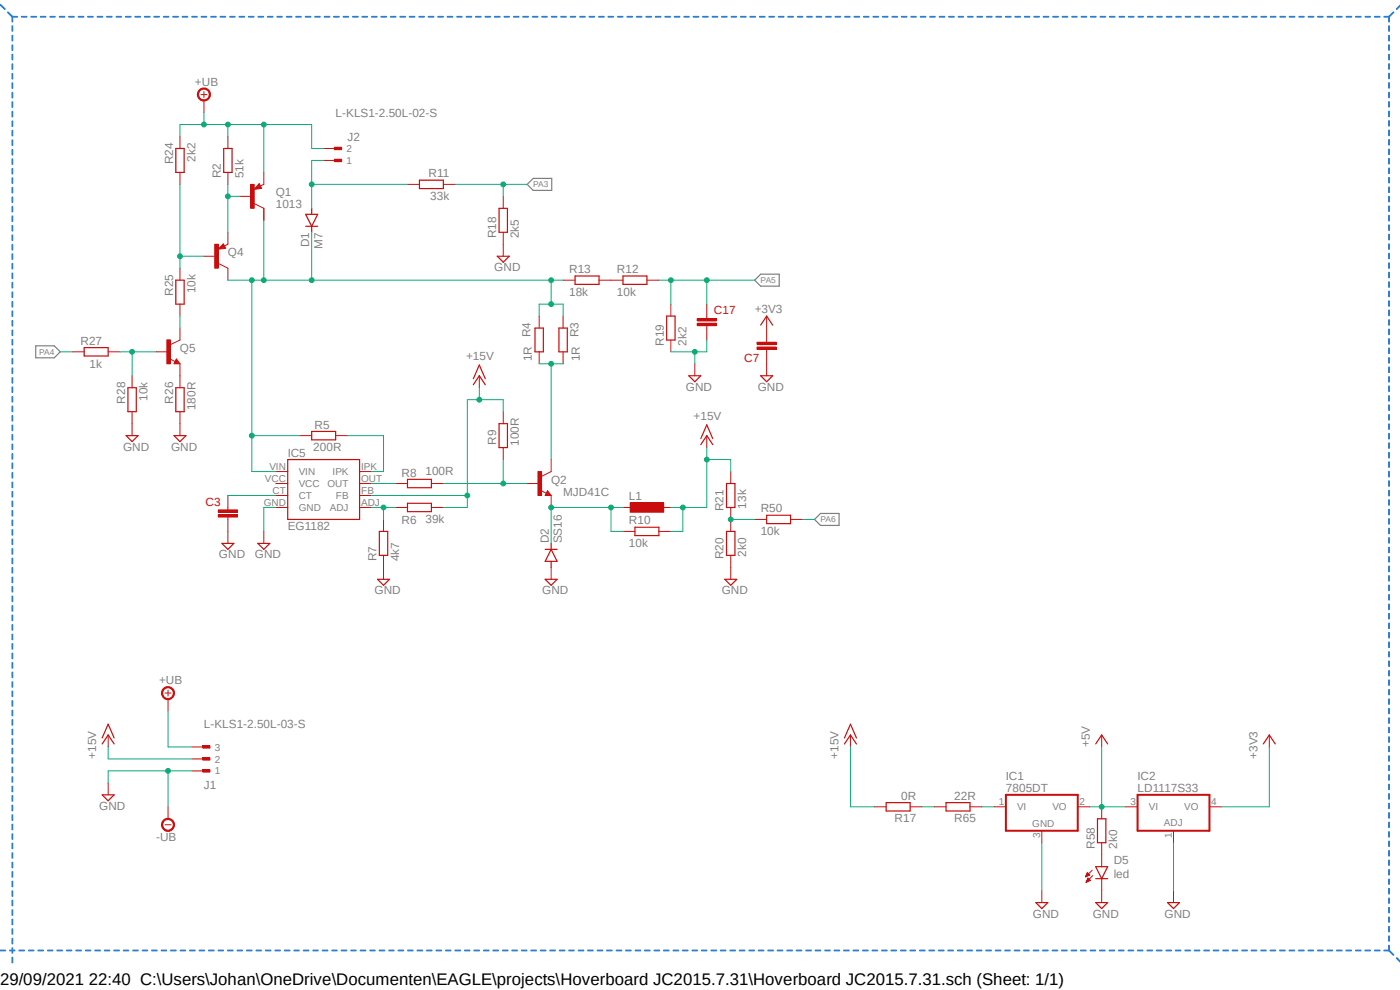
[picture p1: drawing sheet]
<svg xmlns="http://www.w3.org/2000/svg" width="297mm" height="210mm" viewBox="0 0 297 210" stroke-linecap="round" stroke-linejoin="round" font-family="sans-serif">
<path d="M292.1 -.1l-292.1 204.4" fill="none" stroke="#fff" stroke-width=".21"/>
<path d="M113.1 37.8h4v2.6h-4l-1.3-1.3zM161.4 58.2h3.9v2.5h-3.9l-1.3-1.3zM7.6 73.4h3.9l1.3 1.2-1.3 1.3h-3.9zM174.1 108.9h3.9v2.6h-3.9l-1.3-1.3z" fill="none" stroke="#808080" stroke-width=".25"/>
<path d="M213.4 168.6h15.2v7.6h-15.2z" fill="none" stroke="#c90d0c" stroke-width=".42"/>
<path d="M210.9 171.2h2.5M221 176.2v2.6M228.6 171.2h2.6" fill="none" stroke="#c90d0c" stroke-width=".21"/>
<path d="M71 33.8h1.5v.5h-1.5z" fill-rule="evenodd" fill="#c90d0c"/>
<path d="M71 33.8h1.5v.5h-1.5z" fill="none" stroke="#c90d0c" stroke-width=".21"/>
<path d="M71 31.2h1.5v.5h-1.5z" fill-rule="evenodd" fill="#c90d0c"/>
<g fill="none" stroke="#c90d0c" stroke-width=".21">
<path d="M38.2 29v2.5M38.2 36.6v2.5M48.3 29v2.5M48.3 36.6v2.5M68.7 34h2.5M68.7 31.5h2.5M71 31.2h1.5v.5h-1.5zM86.4 39.1h2.6M94.1 39.1h2.5M46.3 55.9l2 1M47.4 51.7l.5 1-1.6 .2zM48.3 51.8l-.7 .4"/>
<path d="M119.5 59.4h2.5M127.1 59.4h5.1M137.2 59.4h2.6M106.8 87.3v2.6M106.8 95v2.5M81.4 110.2v2.5M81.4 117.8v2.6M83.9 107.7h2.5M91.5 107.7h2.6M132.2 112.7h2.5M139.8 112.7h2.5M230.3 186h.1"/>
<path d="M230.4 185.9h.2M230.4 185.8h.4M230.4 185.7h.6M230.5 185.6h.7M230.5 187.2h.1M230.5 187.1h.2M230.5 185.5h.6M230.5 187h.4M230.5 185.5h.5M230.5 186.9h.6M230.6 185.4h.3M230.6 186.8h.7"/>
<path d="M230.6 185.3h.2M230.6 186.7h.7M230.7 185.2h.1M230.7 186.6h.5M230.7 186.5h.4M230.8 186.4h.2M230.8 186.4h.1M231.2 185.6l-.5-.5-.4 .9M231.2 185.6l-.9 .4M231.3 186.8l-.5-.5-.4 .9M231.3 186.8l-.9 .4M231.7 184.6l-1.4 1.4"/>
<path d="M231.8 185.8l-1.4 1.4M233.7 181.3v2.6M233.7 186.4v2.5"/>
</g>
<g fill="none" stroke="#c90d0c" stroke-width=".25">
<path d="M37.3 31.5h1.8v5.1h-1.8zM47.5 31.5h1.7v5.1h-1.7zM89 38.2h5.1v1.8h-5.1zM47.3 52.5h-.4l.4-.3 .3 .4-1 .1 .7-.8 .4 .7M64.9 45.5h2.5l-1.3 2.5zM64.9 48h2.5M66.1 44.2v1.3M66.1 48v1.3M122 58.5h5.1v1.8h-5.1zM132.2 58.5h5v1.8h-5zM105.9 89.9h1.8v5.1h-1.8zM80.5 112.7h1.8v5.1h-1.8z"/>
<path d="M86.4 106.8h5.1v1.7h-5.1zM134.7 111.8h5.1v1.8h-5.1zM232.5 183.9h2.5l-1.3 2.5zM232.5 186.4h2.5"/>
</g>
<path d="M45.6 51.8h.7v5.1h-.7z" fill-rule="evenodd" fill="#c90d0c"/>
<path d="M55 38.9l.5 1.1-1.6 .2zM56 39.1l-.7 .3M43.3 54.4h2.5M45.6 51.8h.7v5.1h-.7zM48.3 49.3v2.5M48.3 56.9v2.5M53.9 43.2l2.1 1" fill="none" stroke="#c90d0c" stroke-width=".21"/>
<path d="M54.9 39.1l-.7 .9 1.1-.1-.4-.7-.3 .7 .5-.1-.2-.2" fill="none" stroke="#c90d0c" stroke-width=".25"/>
<path d="M53.2 39.1h.7v5.1h-.7z" fill-rule="evenodd" fill="#c90d0c"/>
<path d="M53.2 39.1h.7v5.1h-.7zM56 36.6v2.5M50.9 41.7h2.5M56 44.2v2.5M35 175h1.3" fill="none" stroke="#c90d0c" stroke-width=".21"/>
<path d="M34.6 174.1a1.39 1.39 0 0 1 2.2 .1 1.39 1.39 0 0 1-.8 2.1 1.39 1.39 0 0 1-1.8-1.3h.3a1.13 1.13 0 0 1 1.5-1.1 1.13 1.13 0 0 1 .4 1.8 1.13 1.13 0 0 1-1.8-.4l-.1-.3h-.3z" fill-rule="evenodd" fill="#c90d0c"/>
<path d="M43.3 19.4v1.3M42.6 20.1h1.3M34.6 174.1a1.39 1.39 0 0 1 2.2 .1 1.39 1.39 0 0 1-.8 2.1 1.39 1.39 0 0 1-1.8-1.3h.3a1.13 1.13 0 0 1 1.5-1.1 1.13 1.13 0 0 1 .4 1.8 1.13 1.13 0 0 1-1.8-.4l-.1-.3h-.3zM35.6 171.2v2.5" fill="none" stroke="#c90d0c" stroke-width=".21"/>
<path d="M42.2 19.1a1.4 1.4 0 0 1 2.2 .2 1.4 1.4 0 0 1-.7 2.1 1.4 1.4 0 0 1-1.8-1.3h.2a1.13 1.13 0 0 1 1.6-1.1 1.13 1.13 0 0 1 .4 1.8 1.13 1.13 0 0 1-1.9-.4l-.1-.3h-.2z" fill-rule="evenodd" fill="#c90d0c"/>
<g fill="none" stroke="#c90d0c" stroke-width=".21">
<path d="M42.2 19.1a1.4 1.4 0 0 1 2.2 .2 1.4 1.4 0 0 1-.7 2.1 1.4 1.4 0 0 1-1.8-1.3h.2a1.13 1.13 0 0 1 1.6-1.1 1.13 1.13 0 0 1 .4 1.8 1.13 1.13 0 0 1-1.9-.4l-.1-.3h-.2zM43.3 21.3v2.6M56 112.7v2.6M58.5 100h2.5M58.5 102.6h2.5M58.5 105.1h2.5M58.5 107.7h2.5M76.3 100h2.5M76.3 102.6h2.5M76.3 105.1h2.5M76.3 107.7h2.5M83.9 102.6h2.5"/>
<path d="M91.5 102.6h2.6M114.7 104l1.2 .6M116.2 104.1l.7 1h-1.2zM116.9 100l-2 1M81.4 120.4v2.5"/>
</g>
<path d="M61 97.5h15.3v12.7h-15.3zM54.7 115.3h2.5l-1.2 1.2zM86.4 101.7h5.1v1.8h-5.1zM116.2 104.6l.1 .3h-.4l.3-.5 .5 .6h-.8M80.1 122.9h2.5l-1.2 1.3z" fill="none" stroke="#c90d0c" stroke-width=".25"/>
<path d="M114.1 100h.8v5.1h-.8z" fill-rule="evenodd" fill="#c90d0c"/>
<path d="M116.9 97.5v2.5M48.3 107.7v.5M48.3 109.7v.5M111.8 102.6h2.6M114.1 100h.8v5.1h-.8zM116.9 105.1v2.6" fill="none" stroke="#c90d0c" stroke-width=".21"/>
<path d="M46.3 109.2h4.1v.5h-4.1z" fill-rule="evenodd" fill="#c90d0c"/>
<path d="M46.3 109.2h4.1v.5h-4.1z" fill="none" stroke="#c90d0c" stroke-width=".21"/>
<path d="M46.3 108.2h4.1v.5h-4.1z" fill-rule="evenodd" fill="#c90d0c"/>
<path d="M114.4 67.1v2.5M114.4 74.6v2.6M119.5 67.1v2.5M119.5 74.6v2.6M46.3 108.2h4.1v.5h-4.1zM48.3 105.1v2.6M48.3 110.2v5.1" fill="none" stroke="#c90d0c" stroke-width=".21"/>
<path d="M113.5 69.6h1.8v5h-1.8zM118.6 69.6h1.8v5h-1.8zM47.1 115.3h2.5l-1.3 1.2zM115.7 116.5h2.5M116.9 116.5l1.3 2.6h-2.5zM116.9 115.3v1.2M116.9 119.1v1.3" fill="none" stroke="#c90d0c" stroke-width=".25"/>
<path d="M133.7 106.6h7.1v2.1h-7.1z" fill-rule="evenodd" fill="#c90d0c"/>
<path d="M149.9 92.4v2.6M132.2 107.7h2.5M133.7 106.6h7.1v2.1h-7.1zM139.8 107.7h2.5" fill="none" stroke="#c90d0c" stroke-width=".21"/>
<path d="M148.7 94.3l1.2-1.9 1.3 1.9M148.7 93l1.2-2.9 1.3 2.9" fill="none" stroke="#c90d0c" stroke-width=".25"/>
<path d="M43 163.3h1.5v.5h-1.5z" fill-rule="evenodd" fill="#c90d0c"/>
<path d="M43 163.3h1.5v.5h-1.5z" fill="none" stroke="#c90d0c" stroke-width=".21"/>
<path d="M43 160.7h1.5v.5h-1.5z" fill-rule="evenodd" fill="#c90d0c"/>
<path d="M43 160.7h1.5v.5h-1.5z" fill="none" stroke="#c90d0c" stroke-width=".21"/>
<path d="M43 158.2h1.5v.5h-1.5z" fill-rule="evenodd" fill="#c90d0c"/>
<path d="M35 147h1.3M35.6 146.4v1.3M40.7 158.5h2.6M43 158.2h1.5v.5h-1.5zM22.9 166.1v2.5M40.7 163.5h2.6M40.7 161h2.6" fill="none" stroke="#c90d0c" stroke-width=".21"/>
<path d="M21.7 168.6h2.5l-1.3 1.3z" fill="none" stroke="#c90d0c" stroke-width=".25"/>
<path d="M34.6 146.1a1.39 1.39 0 0 1 2.2 .2 1.39 1.39 0 0 1-.8 2.1 1.39 1.39 0 0 1-1.8-1.4h.3a1.13 1.13 0 0 1 1.5-1.1 1.13 1.13 0 0 1 .4 1.9 1.13 1.13 0 0 1-1.8-.4l-.1-.4h-.3z" fill-rule="evenodd" fill="#c90d0c"/>
<g fill="none" stroke="#c90d0c" stroke-width=".21">
<path d="M142.3 64.5v2.6M142.3 72.1v2.5M149.9 67.1v.5M149.9 69.1v.5M34.6 146.1a1.39 1.39 0 0 1 2.2 .2 1.39 1.39 0 0 1-.8 2.1 1.39 1.39 0 0 1-1.8-1.4h.3a1.13 1.13 0 0 1 1.5-1.1 1.13 1.13 0 0 1 .4 1.9 1.13 1.13 0 0 1-1.8-.4l-.1-.4h-.3zM35.6 148.3v2.5M233.7 155.9v2.6M269.3 155.9v2.6M198.2 171.2h2.5M205.8 171.2h2.5M238.8 171.2h2.5M249 176.2v2.6"/>
<path d="M256.6 171.2h2.5M221 188.9v2.6M249 188.9v2.6"/>
</g>
<path d="M241.3 168.6h15.3v7.6h-15.3z" fill="none" stroke="#c90d0c" stroke-width=".42"/>
<path d="M141.4 67.1h1.8v5h-1.8zM232.5 157.8l1.2-1.9 1.3 1.9M268 157.8l1.3-1.9 1.3 1.9M200.7 170.3h5.1v1.7h-5.1zM219.8 191.5h2.5l-1.3 1.2zM247.7 191.5h2.5l-1.2 1.2z" fill="none" stroke="#c90d0c" stroke-width=".25"/>
<path d="M147.9 68.6h4.1v.5h-4.1z" fill-rule="evenodd" fill="#c90d0c"/>
<path d="M147.9 68.6h4.1v.5h-4.1z" fill="none" stroke="#c90d0c" stroke-width=".21"/>
<path d="M147.9 67.6h4.1v.5h-4.1z" fill-rule="evenodd" fill="#c90d0c"/>
<path d="M147.9 67.6h4.1v.5h-4.1zM149.9 64.5v2.6M149.9 69.6v2.5M162.6 72.1v.5M162.6 74.1v.5" fill="none" stroke="#c90d0c" stroke-width=".21"/>
<path d="M160.6 72.6h4.1v.5h-4.1z" fill-rule="evenodd" fill="#c90d0c"/>
<path d="M160.6 72.6h4.1v.5h-4.1z" fill="none" stroke="#c90d0c" stroke-width=".21"/>
<path d="M160.6 73.6h4.1v.5h-4.1z" fill-rule="evenodd" fill="#c90d0c"/>
<g fill="none" stroke="#c90d0c" stroke-width=".21">
<path d="M38.2 56.9v2.5M106.8 41.7v2.5M106.8 49.3v5.1M35.9 76.1l1.3 .6M37.4 76.2l.8 1h-1.3zM38.2 64.5v2.6M38.2 72.1l-2 1M147.4 77.2v2.5M160.6 73.6h4.1v.5h-4.1zM162.6 67.1v5M162.6 74.6v5.1M63.6 92.4h2.5"/>
<path d="M71.2 92.4h2.5M155 100v2.6M155 107.7v5M155 117.8v2.6M185.5 171.2h2.5M193.1 171.2h2.5"/>
</g>
<path d="M37.3 59.4h1.8v5.1h-1.8zM105.5 54.4h2.5l-1.2 1.2zM105.9 44.2h1.8v5.1h-1.8zM37.4 76.7l.1 .2h-.3l.2-.5 .5 .6h-.7M146.1 79.7h2.6l-1.3 1.3zM161.4 79.7h2.5l-1.3 1.3zM161.4 69l1.2-1.9 1.3 1.9M66.1 91.5h5.1v1.8h-5.1zM154.1 102.6h1.8v5.1h-1.8zM154.1 112.7h1.8v5.1h-1.8zM188 170.3h5.1v1.7h-5.1z" fill="none" stroke="#c90d0c" stroke-width=".25"/>
<path d="M35.4 72.1h.8v5.1h-.8z" fill-rule="evenodd" fill="#c90d0c"/>
<g fill="none" stroke="#c90d0c" stroke-width=".21">
<path d="M15.3 74.6h2.6M22.9 74.6h2.6M28 79.7v2.6M33.1 74.6h2.5M35.4 72.1h.8v5.1h-.8zM38.2 69.6v2.5M38.2 77.2v5.1M101.7 79.7v2.6M28 87.3v5.1M38.2 87.3v5.1M160.1 110.2h2.5M167.7 110.2h2.6"/>
<path d="M116.9 120.4v2.5M155 120.4v2.5M22.9 155.9v2.6M180.4 155.9v2.6M233.7 171.2v2.5M233.7 178.8v2.5M233.7 188.9v2.6"/>
</g>
<g fill="none" stroke="#c90d0c" stroke-width=".25">
<path d="M17.9 73.7h5v1.8h-5zM26.8 92.4h2.5l-1.3 1.3zM27.1 82.3h1.8v5h-1.8zM36.9 92.4h2.6l-1.3 1.3zM37.3 82.3h1.8v5h-1.8zM100.4 81.6l1.3-1.9 1.3 1.9M100.4 80.3l1.3-2.9 1.3 2.9M162.6 109.3h5.1v1.8h-5.1zM115.7 122.9h2.5l-1.3 1.3zM153.8 122.9h2.5l-1.3 1.3zM21.7 157.8l1.2-1.9 1.3 1.9M21.7 156.5l1.2-2.9 1.3 2.9"/>
<path d="M179.2 157.8l1.2-1.9 1.3 1.9M179.2 156.5l1.2-2.9 1.3 2.9M232.8 173.7h1.8v5.1h-1.8zM232.5 191.5h2.5l-1.3 1.2z"/>
</g>
<path d="M96.6 39.1h15.2M106.8 39.1v2.6" fill="none" stroke="#0dab76" stroke-width=".21"/>
<circle cx="106.8" cy="39.1" r=".51" fill="#0dab76"/>
<g fill="none" stroke="#0dab76" stroke-width=".21">
<path d="M66.1 49.3v10.1"/>
<circle cx="106.8" cy="39.1" r=".51"/>
</g>
<circle cx="66.1" cy="59.4" r=".51" fill="#0dab76"/>
<g fill="none" stroke="#0dab76" stroke-width=".21">
<path d="M48.3 59.4h71.2"/>
<circle cx="66.1" cy="59.4" r=".51"/>
</g>
<circle cx="53.4" cy="59.4" r=".51" fill="#0dab76"/>
<g fill="none" stroke="#0dab76" stroke-width=".21">
<path d="M53.4 59.4v40.6h5.1M116.9 64.5h2.6v2.6M53.4 92.4h10.2"/>
<circle cx="53.4" cy="59.4" r=".51"/>
</g>
<circle cx="53.4" cy="92.4" r=".51" fill="#0dab76"/>
<g fill="none" stroke="#0dab76" stroke-width=".21">
<path d="M116.9 64.5h-2.5v2.6"/>
<circle cx="53.4" cy="92.4" r=".51"/>
</g>
<circle cx="116.9" cy="64.5" r=".51" fill="#0dab76"/>
<g fill="none" stroke="#0dab76" stroke-width=".21">
<path d="M116.9 59.4v5.1"/>
<circle cx="116.9" cy="64.5" r=".51"/>
</g>
<circle cx="116.9" cy="59.4" r=".51" fill="#0dab76"/>
<g fill="none" stroke="#0dab76" stroke-width=".21">
<path d="M48.3 39.1v10.2M48.3 41.7h2.6"/>
<circle cx="116.9" cy="59.4" r=".51"/>
</g>
<circle cx="48.3" cy="41.7" r=".51" fill="#0dab76"/>
<g fill="none" stroke="#0dab76" stroke-width=".21">
<path d="M38.2 39.1v17.8M38.2 54.4h5.1"/>
<circle cx="48.3" cy="41.7" r=".51"/>
</g>
<circle cx="38.2" cy="54.4" r=".51" fill="#0dab76"/>
<g fill="none" stroke="#0dab76" stroke-width=".21">
<path d="M66.1 34v10.2M66.1 39.1h20.3"/>
<circle cx="38.2" cy="54.4" r=".51"/>
</g>
<circle cx="66.1" cy="39.1" r=".51" fill="#0dab76"/>
<g fill="none" stroke="#0dab76" stroke-width=".21">
<path d="M56 26.4v10.2M66.1 34h2.6M66.1 26.4h-17.8v2.6"/>
<circle cx="66.1" cy="39.1" r=".51"/>
</g>
<circle cx="56" cy="26.4" r=".51" fill="#0dab76"/>
<g fill="none" stroke="#0dab76" stroke-width=".21">
<path d="M43.3 26.4h-5.1v2.6"/>
<circle cx="56" cy="26.4" r=".51"/>
</g>
<circle cx="48.3" cy="26.4" r=".51" fill="#0dab76"/>
<g fill="none" stroke="#0dab76" stroke-width=".21">
<path d="M43.3 23.9v2.5h5M66.1 26.4v5.1"/>
<circle cx="48.3" cy="26.4" r=".51"/>
</g>
<circle cx="43.3" cy="26.4" r=".51" fill="#0dab76"/>
<g fill="none" stroke="#0dab76" stroke-width=".21">
<path d="M66.1 31.5h2.6M147.4 74.6v2.6M149.9 72.1v2.5h-7.6M58.5 107.7h-2.5v5M35.6 150.8v7.7h5.1M221 178.8v10.1M249 178.8v10.1"/>
<circle cx="43.3" cy="26.4" r=".51"/>
</g>
<circle cx="147.4" cy="74.6" r=".51" fill="#0dab76"/>
<g fill="none" stroke="#0dab76" stroke-width=".21">
<path d="M35.6 163.5v7.7M40.7 163.5h-17.8v2.6"/>
<circle cx="147.4" cy="74.6" r=".51"/>
</g>
<circle cx="35.6" cy="163.5" r=".51" fill="#0dab76"/>
<g fill="none" stroke="#0dab76" stroke-width=".21">
<path d="M78.8 107.7h5.1M81.4 107.7v2.5"/>
<circle cx="35.6" cy="163.5" r=".51"/>
</g>
<circle cx="81.4" cy="107.7" r=".51" fill="#0dab76"/>
<g fill="none" stroke="#0dab76" stroke-width=".21">
<path d="M106.8 97.5v5.1M94.1 102.6h17.7"/>
<circle cx="81.4" cy="107.7" r=".51"/>
</g>
<circle cx="106.8" cy="102.6" r=".51" fill="#0dab76"/>
<g fill="none" stroke="#0dab76" stroke-width=".21">
<path d="M114.4 77.2h5.1M116.9 77.2v20.3M48.3 105.1h10.2M78.8 102.6h5.1"/>
<circle cx="106.8" cy="102.6" r=".51"/>
</g>
<circle cx="116.9" cy="77.2" r=".51" fill="#0dab76"/>
<g fill="none" stroke="#0dab76" stroke-width=".21">
<path d="M129.6 107.7h-12.7v7.6"/>
<circle cx="116.9" cy="77.2" r=".51"/>
</g>
<circle cx="116.9" cy="107.7" r=".51" fill="#0dab76"/>
<g fill="none" stroke="#0dab76" stroke-width=".21">
<path d="M132.2 107.7h-2.6v5h2.6"/>
<circle cx="116.9" cy="107.7" r=".51"/>
</g>
<circle cx="129.6" cy="107.7" r=".51" fill="#0dab76"/>
<g fill="none" stroke="#0dab76" stroke-width=".21">
<path d="M149.9 95v12.7h-7.6M149.9 97.5h5.1"/>
<circle cx="129.6" cy="107.7" r=".51"/>
</g>
<circle cx="149.9" cy="97.5" r=".51" fill="#0dab76"/>
<g fill="none" stroke="#0dab76" stroke-width=".21">
<path d="M155 97.5v2.5M144.9 107.7v5h-2.6"/>
<circle cx="149.9" cy="97.5" r=".51"/>
</g>
<circle cx="144.9" cy="107.7" r=".51" fill="#0dab76"/>
<g fill="none" stroke="#0dab76" stroke-width=".21">
<path d="M106.8 87.3v-2.5h-7.7v22.9h-5M78.8 105.1h20.3M22.9 158.5v2.5h17.8M180.4 158.5v12.7h5.1"/>
<circle cx="144.9" cy="107.7" r=".51"/>
</g>
<circle cx="99.1" cy="105.1" r=".51" fill="#0dab76"/>
<g fill="none" stroke="#0dab76" stroke-width=".21">
<path d="M101.7 82.3v2.5"/>
<circle cx="99.1" cy="105.1" r=".51"/>
</g>
<circle cx="101.7" cy="84.8" r=".51" fill="#0dab76"/>
<g fill="none" stroke="#0dab76" stroke-width=".21">
<path d="M233.7 158.5v12.7M208.3 171.2h2.6M231.2 171.2h7.6"/>
<circle cx="101.7" cy="84.8" r=".51"/>
</g>
<circle cx="233.7" cy="171.2" r=".51" fill="#0dab76"/>
<g fill="none" stroke="#0dab76" stroke-width=".21">
<path d="M139.8 59.4h20.3M142.3 59.4v5.1M269.3 158.5v12.7h-10.2"/>
<circle cx="233.7" cy="171.2" r=".51"/>
</g>
<circle cx="142.3" cy="59.4" r=".51" fill="#0dab76"/>
<g fill="none" stroke="#0dab76" stroke-width=".21">
<path d="M149.9 59.4v5.1"/>
<circle cx="142.3" cy="59.4" r=".51"/>
</g>
<circle cx="149.9" cy="59.4" r=".51" fill="#0dab76"/>
<g fill="none" stroke="#0dab76" stroke-width=".21">
<path d="M73.7 92.4h7.7v7.6h-2.6M155 110.2h5.1M195.6 171.2h2.6"/>
<circle cx="149.9" cy="59.4" r=".51"/>
</g>
<circle cx="155" cy="110.2" r=".51" fill="#0dab76"/>
<g fill="none" stroke="#0dab76" stroke-width=".21">
<path d="M25.5 74.6h7.6M28 74.6v5.1M38.2 67.1v2.5"/>
<circle cx="155" cy="110.2" r=".51"/>
</g>
<circle cx="28" cy="74.6" r=".51" fill="#0dab76"/>
<g fill="none" stroke="#0dab76" stroke-width=".21">
<path d="M56 46.7v12.7M12.8 74.6h2.5M170.3 110.2h2.5"/>
<circle cx="28" cy="74.6" r=".51"/>
</g>
<circle cx="56" cy="59.4" r=".51" fill="#0dab76"/>
<circle cx="56" cy="59.4" r=".51" fill="none" stroke="#0dab76" stroke-width=".21"/>
<g fill="none" stroke="#2b7dce" stroke-width=".21">
<path d="M0 .9l1.1 1-.1 .1-1-.9zM1.7 2.5l1 1v.1l-1.1-.9zM2.5 19.6h.2v1.2l-.2-.1zM2.5 17.6h.2v1.2l-.2-.1zM2.5 15.6h.2v1.2l-.2-.1zM2.5 13.6h.2v1.1h-.2zM2.5 11.6h.2v1.1h-.2zM2.5 9.6h.2v1.1h-.2zM2.5 7.5h.2v1.2l-.2-.1zM2.5 5.5h.2v1.1h-.2zM2.5 3.5h.2v1.2l-.2-.1zM2.5 3.5h1.2v.1h-1.1z"/>
<path d="M4.5 3.5h1.2v.1h-1.1zM6.6 3.5h1.1v.1h-1.1zM8.6 3.5h1.1v.1h-1.1zM10.6 3.5h1.1v.1h-1.1zM12.6 3.5h1.1l.1 .1h-1.2zM14.6 3.5h1.1v.1h-1.1zM16.6 3.5h1.1l.1 .1h-1.2zM18.6 3.5h1.1l.1 .1h-1.2zM20.6 3.5h1.2v.1h-1.1zM22.6 3.5h1.1l.1 .1h-1.2zM24.7 3.5h1l.1 .1h-1.1zM26.6 3.5h1.2v.1h-1.1z"/>
<path d="M28.6 3.5h1.2v.1h-1.1zM30.6 3.5h1.2v.1h-1.1zM32.6 3.5h1.2v.1h-1.1zM34.7 3.5h1.1v.1h-1.1zM36.7 3.5h1.1v.1h-1.1zM38.7 3.5h1.1v.1h-1.1zM40.7 3.5h1.1l.1 .1h-1.2zM42.7 3.5h1.1l.1 .1h-1.2zM44.7 3.5h1.1l.1 .1h-1.2zM46.7 3.5h1.1l.1 .1h-1.2zM48.8 3.5h1l.1 .1h-1.1zM50.7 3.5h1.2v.1h-1.1z"/>
<path d="M52.7 3.5h1.1l.1 .1h-1.2zM54.7 3.5h1.2v.1h-1.1zM56.7 3.5h1.2v.1h-1.1zM58.8 3.5h1.1v.1h-1.1zM60.7 3.5h1.2v.1h-1.1zM62.7 3.5h1.2v.1h-1.1zM64.8 3.5h1.1l.1 .1h-1.2zM66.8 3.5h1.1v.1h-1.1zM68.8 3.5h1.1l.1 .1h-1.2zM70.8 3.5h1.1l.1 .1h-1.2zM72.9 3.5h1l.1 .1h-1.1zM74.8 3.5h1.1l.1 .1h-1.2z"/>
<path d="M76.8 3.5h1.1l.1 .1h-1.2zM78.8 3.5h1.2v.1h-1.1zM80.8 3.5h1.2v.1h-1.1zM82.9 3.5h1l.1 .1h-1.1zM84.8 3.5h1.2v.1h-1.1zM86.8 3.5h1.2v.1h-1.1zM88.9 3.5h1.1v.1h-1.1zM90.8 3.5h1.2v.1h-1.1zM92.9 3.5h1.1l.1 .1h-1.2zM94.9 3.5h1.1l.1 .1h-1.2zM96.9 3.5h1.1v.1h-1.1zM98.9 3.5h1.1l.1 .1h-1.2z"/>
<path d="M100.9 3.5h1.1l.1 .1h-1.2zM102.9 3.5h1.2v.1h-1.1zM104.9 3.5h1.1l.1 .1h-1.2zM107 3.5h1l.1 .1h-1.1zM108.9 3.5h1.2v.1h-1.1zM110.9 3.5h1.2v.1h-1.1zM112.9 3.5h1.2v.1h-1.1zM114.9 3.5h1.2v.1h-1.1zM117 3.5h1.1l.1 .1h-1.2zM119 3.5h1.1v.1h-1.1zM121 3.5h1.1v.1h-1.1zM123 3.5h1.1l.1 .1h-1.2z"/>
<path d="M125 3.5h1.1l.1 .1h-1.2zM127 3.5h1.1l.1 .1h-1.2zM129 3.5h1.1l.1 .1h-1.2zM131.1 3.5h1l.1 .1h-1.1zM133 3.5h1.2v.1h-1.1zM135 3.5h1.1l.1 .1h-1.2zM137 3.5h1.2v.1h-1.1zM139 3.5h1.2v.1h-1.1zM141.1 3.5h1.1v.1h-1.1zM143 3.5h1.2v.1h-1.1zM145.1 3.5h1.1v.1h-1.1zM147.1 3.5h1.1l.1 .1h-1.2z"/>
<path d="M149.1 3.5h1.1v.1h-1.1zM151.1 3.5h1.1l.1 .1h-1.2zM153.1 3.5h1.1l.1 .1h-1.2zM155.2 3.5h1l.1 .1h-1.1zM157.1 3.5h1.1l.1 .1h-1.2zM159.1 3.5h1.1l.1 .1h-1.2zM161.1 3.5h1.2v.1h-1.1zM163.1 3.5h1.2v.1h-1.1zM165.1 3.5h1.2v.1h-1.1zM167.1 3.5h1.2v.1h-1.1zM169.2 3.5h1.1v.1h-1.1zM171.2 3.5h1.1v.1h-1.1z"/>
<path d="M173.1 3.5h1.2v.1h-1.1zM175.2 3.5h1.1l.1 .1h-1.2zM177.2 3.5h1.1l.1 .1h-1.2zM179.2 3.5h1.1v.1h-1.1zM181.2 3.5h1.1l.1 .1h-1.2zM183.2 3.5h1.1l.1 .1h-1.2zM185.2 3.5h1.2v.1h-1.1zM187.2 3.5h1.1l.1 .1h-1.2zM189.2 3.5h1.2v.1h-1.1zM191.2 3.5h1.2v.1h-1.1zM193.3 3.5h1.1v.1h-1.1zM195.2 3.5h1.2v.1h-1.1z"/>
<path d="M197.2 3.5h1.2v.1h-1.1zM199.3 3.5h1.1v.1h-1.1zM201.3 3.5h1.1v.1h-1.1zM203.3 3.5h1.1v.1h-1.1zM205.3 3.5h1.1l.1 .1h-1.2zM207.3 3.5h1.1v.1h-1.1zM209.3 3.5h1.1l.1 .1h-1.2zM211.3 3.5h1.1l.1 .1h-1.2zM213.3 3.5h1.2v.1h-1.1zM215.3 3.5h1.2v.1h-1.2zM217.4 3.5h1l.1 .1h-1.1zM219.3 3.5h1.2v.1h-1.1z"/>
<path d="M221.3 3.5h1.2v.1h-1.1zM223.4 3.5h1.1v.1h-1.1zM225.3 3.5h1.2v.1h-1.1zM227.4 3.5h1.1v.1h-1.1zM229.4 3.5h1.1v.1h-1.1zM231.4 3.5h1.1v.1h-1.1zM233.4 3.5h1.1l.1 .1h-1.2zM235.4 3.5h1.1l.1 .1h-1.2zM237.4 3.5h1.1l.1 .1h-1.2zM239.4 3.5h1.1l.1 .1h-1.2zM241.5 3.5h1l.1 .1h-1.1zM243.4 3.5h1.2v.1h-1.1z"/>
<path d="M245.4 3.5h1.1l.1 .1h-1.2zM247.4 3.5h1.2v.1h-1.1zM249.4 3.5h1.2v.1h-1.1zM251.5 3.5h1.1v.1h-1.1zM253.4 3.5h1.2v.1h-1.1zM255.4 3.5h1.2v.1h-1.1zM257.5 3.5h1.1l.1 .1h-1.2zM259.5 3.5h1.1v.1h-1.1zM261.5 3.5h1.1l.1 .1h-1.2zM263.5 3.5h1.1l.1 .1h-1.2zM265.6 3.5h1l.1 .1h-1.1zM267.5 3.5h1.1l.1 .1h-1.2z"/>
<path d="M269.5 3.5h1.1l.1 .1h-1.2zM271.5 3.5h1.2v.1h-1.1zM273.5 3.5h1.2v.1h-1.1zM275.6 3.5h1l.1 .1h-1.1zM277.5 3.5h1.2v.1h-1.1zM279.5 3.5h1.2v.1h-1.1zM281.6 3.5h1.1v.1h-1.1zM283.5 3.5h1.2v.1h-1.1zM285.6 3.5h1.1l.1 .1h-1.2zM287.6 3.5h1.1l.1 .1h-1.2zM289.6 3.5h1.1v.1h-1.1zM291.6 3.5h1.1l.1 .1h-1.2z"/>
<path d="M293.6 3.5h1.1l.1 .1h-1.2zM294.6 3.5h.2l-.1 1.2-.1-.1zM294.6 5.5h.2l-.1 1.1h-.1zM294.6 7.5h.2l-.1 1.2-.1-.1zM294.6 9.5h.2l-.1 1.2-.1-.1zM294.6 11.5l.2 .1-.1 1.1h-.1zM294.6 13.5h.2l-.1 1.2-.1-.1zM294.6 15.5l.2 .1-.1 1.1h-.1zM294.6 17.5l.2 .1-.1 1.1h-.1zM294.6 19.6h.2l-.1 1.1h-.1zM295.6 2.5l.1 .2-1.1 .9v-.1zM297.1 1.1l-.9 .8 .2 .1 .7-.7"/>
<path d="M2.5 39.8h.2v1.1h-.2zM2.5 37.8h.2v1.1h-.2zM2.5 35.8h.2v1.1h-.2zM2.5 33.7h.2v1.2l-.2-.1zM2.5 31.8h.2v1.1h-.2zM2.5 29.7h.2v1.2l-.2-.1zM2.5 27.7h.2v1.1h-.2zM2.5 25.7h.2v1.1h-.2zM2.5 23.7h.2v1.1h-.2zM2.5 21.6h.2v1.2l-.2-.1zM294.6 21.5l.2 .1-.1 1.1h-.1zM294.6 23.6h.2l-.1 1.2-.1-.1z"/>
<path d="M294.6 25.6h.2l-.1 1.2-.1-.1zM294.6 27.6h.2l-.1 1.2-.1-.1zM294.6 29.6h.2l-.1 1.2-.1-.1zM294.6 31.6l.2 .1-.1 1.1h-.1zM294.6 33.6l.2 .1-.1 1.1h-.1zM294.6 35.6l.2 .1-.1 1.1h-.1zM294.6 37.6l.2 .1-.1 1.1h-.1zM294.6 39.7h.2l-.1 1.2-.1-.1zM2.5 59.9h.2v1.2l-.2-.1zM2.5 58h.2v1.1h-.2zM2.5 55.9h.2v1.2l-.2-.1zM2.5 53.9h.2v1.1h-.2z"/>
<path d="M2.5 51.9h.2v1.1h-.2zM2.5 49.9h.2v1.1h-.2zM2.5 47.9h.2v1.1h-.2zM2.5 45.8h.2v1.2l-.2-.1zM2.5 43.8h.2v1.2l-.2-.1zM2.5 41.8h.2v1.2l-.2-.1zM294.6 41.7h.2l-.1 1.1h-.1zM294.6 43.7h.2l-.1 1.2-.1-.1zM294.6 45.7h.2l-.1 1.2-.1-.1zM294.6 47.7l.2 .1-.1 1.1h-.1zM294.6 49.7h.2l-.1 1.2-.1-.1zM294.6 51.7l.2 .1-.1 1.1h-.1z"/>
<path d="M294.6 53.7l.2 .1-.1 1.1h-.1zM294.6 55.8h.2l-.1 1.1h-.1zM294.6 57.7l.2 .1-.1 1.1h-.1zM294.6 59.8h.2l-.1 1.2-.1-.1zM2.5 78.1h.2v1.1h-.2zM2.5 76.1h.2v1.1h-.2zM2.5 74.1h.2v1.1h-.2zM2.5 72.1h.2v1.1h-.2zM2.5 70.1h.2v1.1h-.2zM2.5 68h.2v1.2l-.2-.1zM2.5 66h.2v1.1h-.2zM2.5 64h.2v1.2l-.2-.1z"/>
<path d="M2.5 62h.2v1.1h-.2zM294.6 61.8h.2l-.1 1.1h-.1zM294.6 63.8h.2l-.1 1.2-.1-.1zM294.6 65.8h.2l-.1 1.2-.1-.1zM294.6 67.8l.2 .1-.1 1.1h-.1zM294.6 69.8h.2l-.1 1.2h-.1zM294.6 71.8l.2 .1-.1 1.1h-.1zM294.6 73.8l.2 .1-.1 1.1h-.1zM294.6 75.9h.2l-.1 1.1h-.1zM294.6 77.9h.2l-.1 1.1h-.1zM294.6 79.9h.2l-.1 1.2-.1-.1zM2.5 98.3h.2v1.1h-.2z"/>
<path d="M2.5 96.3h.2v1.1h-.2zM2.5 94.2h.2v1.2l-.2-.1zM2.5 92.2h.2v1.1h-.2zM2.5 90.2h.2v1.2l-.2-.1zM2.5 88.2h.2v1.1h-.2zM2.5 86.2h.2v1.1h-.2zM2.5 84.2h.2v1.1h-.2zM2.5 82.1h.2v1.2l-.2-.1zM2.5 80.1h.2v1.2l-.2-.1zM294.6 81.9h.2l-.1 1.2-.1-.1zM294.6 83.9h.2l-.1 1.2-.1-.1zM294.6 85.9h.2l-.1 1.2-.1-.1z"/>
<path d="M294.6 87.9l.2 .1-.1 1.1h-.1zM294.6 89.9l.2 .1-.1 1.1h-.1zM294.6 91.9l.2 .1-.1 1.1h-.1zM294.6 93.9l.2 .1-.1 1.1h-.1zM294.6 96h.2l-.1 1.2-.1-.1zM294.6 98h.2l-.1 1.1h-.1zM294.6 100h.2l-.1 1.2-.1-.1zM2.5 118.4h.2v1.2l-.2-.1zM2.5 116.4h.2v1.2l-.2-.1zM2.5 114.4h.2v1.1h-.2zM2.5 112.4h.2v1.1h-.2zM2.5 110.4h.2v1.1h-.2z"/>
<path d="M2.5 108.3h.2v1.2l-.2-.1zM2.5 106.3h.2v1.2l-.2-.1zM2.5 104.3h.2v1.2l-.2-.1zM2.5 102.3h.2v1.2l-.2-.1zM2.5 100.3h.2v1.1h-.2zM294.6 102h.2l-.1 1.2-.1-.1zM294.6 104l.2 .1-.1 1.1h-.1zM294.6 106h.2l-.1 1.2-.1-.1zM294.6 108l.2 .1-.1 1.1h-.1zM294.6 110l.2 .1-.1 1.1h-.1zM294.6 112.1h.2l-.1 1.1h-.1zM294.6 114l.2 .1-.1 1.1h-.1z"/>
<path d="M294.6 116.1h.2l-.1 1.2-.1-.1zM294.6 118.1h.2l-.1 1.2-.1-.1zM2.5 138.6h.2v1.1h-.2zM2.5 136.6h.2v1.1h-.2zM2.5 134.6h.2v1.1h-.2zM2.5 132.5h.2v1.2l-.2-.1zM2.5 130.5h.2v1.2l-.2-.1zM2.5 128.5h.2v1.2l-.2-.1zM2.5 126.5h.2v1.1h-.2zM2.5 124.5h.2v1.1h-.2zM2.5 122.5h.2v1.1h-.2zM2.5 120.4h.2v1.2l-.2-.1z"/>
<path d="M294.6 138.3h.2l-.1 1.1-.1-.1zM294.6 120.1h.2l-.1 1.2-.1-.1zM294.6 122.1h.2l-.1 1.2-.1-.1zM294.6 124.1l.2 .1-.1 1.1h-.1zM294.6 126.1l.2 .1-.1 1.1h-.1zM294.6 128.1l.2 .1-.1 1.1h-.1zM294.6 130.1l.2 .1-.1 1.1h-.1zM294.6 132.2h.2l-.1 1.2-.1-.1zM294.6 134.2h.2l-.1 1.1h-.1zM294.6 136.2h.2l-.1 1.2-.1-.1zM2.5 158.7h.2v1.2h-.2zM2.5 156.8h.2v1.1h-.2z"/>
<path d="M2.5 154.7h.2v1.2l-.2-.1zM2.5 152.7h.2v1.1h-.2zM2.5 150.7h.2v1.1h-.2zM2.5 148.7h.2v1.1h-.2zM2.5 146.6h.2v1.2l-.2-.1zM2.5 144.7h.2v1.1h-.2zM2.5 142.6h.2v1.2l-.2-.1zM2.5 140.6h.2v1.2l-.2-.1zM294.6 142.3h.2l-.1 1.1-.1-.1zM294.6 146.3h.2l-.1 1.1h-.1zM294.6 150.3h.2l-.1 1.1h-.1zM294.6 154.3h.2l-.1 1.1h-.1z"/>
<path d="M294.6 158.4h.2l-.1 1.1-.1-.1zM294.6 140.2l.2 .1-.1 1.1h-.1zM294.6 144.2l.2 .1-.1 1.1h-.1zM294.6 148.3h.2l-.1 1.1h-.1zM294.6 152.3h.2l-.1 1.2-.1-.1zM294.6 156.3h.2l-.1 1.2-.1-.1zM2.5 178.9h.2v1.1h-.2zM2.5 176.9h.2v1.2l-.2-.1zM2.5 174.9h.2v1.1h-.2zM2.5 172.9h.2v1.1h-.2zM2.5 170.9h.2v1.1h-.2zM2.5 168.8h.2v1.2l-.2-.1z"/>
<path d="M2.5 166.8h.2v1.2l-.2-.1zM2.5 164.8h.2v1.1h-.2zM2.5 162.8h.2v1.1h-.2zM2.5 160.8h.2v1.1h-.2zM294.6 162.4h.2l-.1 1.1-.1-.1zM294.6 166.4h.2l-.1 1.1h-.1zM294.6 170.4h.2l-.1 1.1h-.1zM294.6 174.5h.2l-.1 1.1-.1-.1zM294.6 178.5h.2l-.1 1.1-.1-.1zM294.6 160.3l.2 .1-.1 1.1h-.1zM294.6 164.3l.2 .1-.1 1.1h-.1zM294.6 168.4h.2l-.1 1.1h-.1z"/>
<path d="M294.6 172.4h.2l-.1 1.2-.1-.1zM294.6 176.4h.2l-.1 1.2-.1-.1zM2.5 199.1h.2v1.1h-.2zM2.5 197.1h.2v1.1h-.2zM2.5 195h.2v1.2l-.2-.1zM2.5 193h.2v1.2l-.2-.1zM2.5 191h.2v1.2l-.2-.1zM2.5 189h.2v1.2l-.2-.1zM2.5 187h.2v1.1h-.2zM2.5 185h.2v1.1h-.2zM2.5 183h.2v1.1h-.2zM2.5 180.9h.2v1.2l-.2-.1z"/>
<path d="M294.6 182.5h.2l-.1 1.1h-.1zM294.6 186.5h.2l-.1 1.1h-.1zM294.6 190.5h.2l-.1 1.1h-.1zM294.6 194.6h.2l-.1 1.1-.1-.1zM294.6 198.6h.2l-.1 1.1-.1-.1zM294.6 180.4l.2 .1-.1 1.1h-.1zM294.6 184.4l.2 .1-.1 1.1h-.1zM294.6 188.5h.2l-.1 1.2-.1-.1zM294.6 192.5h.2l-.1 1.2-.1-.1zM294.6 196.5l.2 .1-.1 1.1h-.1zM0 201.6l1.1-.1 .1 .2h-1.2zM2.1 201.5h1l.1 .2h-1.1z"/>
<path d="M2.5 203.1h.2v1.2l-.2-.1zM2.5 201.1h.2v1.1h-.2zM4 201.6l1.2-.1v.2h-1.1zM6.1 201.5h1.1v.2h-1.1zM8 201.6l1.2-.1v.2h-1.1zM10.1 201.5h1.1v.2h-1.1zM12.1 201.6l1.1-.1 .1 .2h-1.2zM14.1 201.5h1.1v.2h-1.1zM16.1 201.6l1.1-.1 .1 .2h-1.2zM18.2 201.5h1l.1 .2h-1.1zM20.1 201.6l1.2-.1v.2h-1.1zM22.2 201.5h1l.1 .2h-1.1z"/>
<path d="M24.1 201.6l1.2-.1v.2h-1.1zM26.2 201.5h1.1v.2h-1.1zM28.2 201.6l1.1-.1v.2h-1.1zM30.2 201.5h1.1v.2h-1.1zM32.2 201.6l1.1-.1 .1 .2h-1.2zM34.2 201.5h1.1v.2h-1.1zM36.2 201.6l1.1-.1 .1 .2h-1.2zM38.3 201.5h1l.1 .2h-1.1zM40.2 201.6l1.2-.1v.2h-1.1zM42.3 201.5h1l.1 .2h-1.1zM44.2 201.6l1.2-.1v.2h-1.1zM46.3 201.5h1.1v.2h-1.1z"/>
<path d="M48.3 201.6l1.1-.1v.2h-1.1zM50.3 201.5h1.1v.2h-1.1zM52.3 201.6l1.1-.1 .1 .2h-1.2zM54.4 201.5h1l.1 .2h-1.1zM56.3 201.6l1.1-.1 .1 .2h-1.2zM58.4 201.5h1l.1 .2h-1.1zM60.3 201.6l1.2-.1v.2h-1.1zM62.4 201.5h1.1v.2h-1.1zM64.3 201.6l1.2-.1v.2h-1.1zM66.4 201.5h1.1v.2h-1.1zM68.4 201.6l1.1-.1 .1 .2h-1.2zM70.4 201.5h1.1v.2h-1.1z"/>
<path d="M72.4 201.6l1.1-.1 .1 .2h-1.2zM74.5 201.5h1l.1 .2h-1.1zM76.4 201.6l1.2-.1v.2h-1.1zM78.5 201.5h1l.1 .2h-1.1zM80.4 201.6l1.2-.1v.2h-1.1zM82.5 201.5h1.1v.2h-1.1zM84.5 201.6l1.1-.1v.2h-1.1zM86.5 201.5h1.1v.2h-1.1zM88.5 201.6l1.1-.1 .1 .2h-1.2zM90.6 201.5h1l.1 .2h-1.1zM92.5 201.6l1.1-.1 .1 .2h-1.2zM94.6 201.5h1l.1 .2h-1.1z"/>
<path d="M96.5 201.6l1.2-.1v.2h-1.1zM98.6 201.5h1.1v.2h-1.1zM100.5 201.6l1.2-.1v.2h-1.1zM102.6 201.6l1.1-.1 .1 .2h-1.2zM104.6 201.6l1.1-.1v.2h-1.1zM106.6 201.6l1.1-.1 .1 .2h-1.2zM108.6 201.6l1.1-.1 .1 .2h-1.2zM110.6 201.6l1.2-.1v.2h-1.1zM112.6 201.6l1.1-.1 .1 .2h-1.2zM114.6 201.6l1.2-.1v.2h-1.1zM116.6 201.6l1.2-.1v.2h-1.1zM118.7 201.6l1.1-.1v.2h-1.1z"/>
<path d="M120.6 201.6l1.2-.1v.2h-1.1zM122.7 201.6l1.1-.1 .1 .2h-1.2zM124.7 201.6l1.1-.1 .1 .2h-1.2zM126.7 201.6l1.1-.1 .1 .2h-1.2zM128.7 201.6l1.1-.1 .1 .2h-1.2zM130.7 201.6l1.2-.1v.2h-1.1zM132.7 201.6l1.2-.1v.2h-1.1zM134.7 201.6l1.2-.1v.2h-1.1zM136.7 201.6l1.2-.1v.2h-1.1zM138.8 201.6l1.1-.1 .1 .2h-1.2zM140.8 201.6l1.1-.1v.2h-1.1zM142.8 201.6l1.1-.1 .1 .2h-1.2z"/>
<path d="M144.8 201.6l1.1-.1 .1 .2h-1.2zM146.8 201.6l1.2-.1v.2h-1.1zM148.8 201.6l1.1-.1 .1 .2h-1.2zM150.8 201.6l1.2-.1v.2h-1.1zM152.8 201.6l1.2-.1v.2h-1.1zM154.9 201.6l1.1-.1v.2h-1.1zM156.8 201.6l1.2-.1v.2h-1.1zM158.9 201.6l1.1-.1 .1 .2h-1.2zM160.9 201.6l1.1-.1 .1 .2h-1.2zM162.9 201.6l1.1-.1 .1 .2h-1.2zM164.9 201.6l1.1-.1 .1 .2h-1.2zM166.9 201.6l1.2-.1v.2h-1.1z"/>
<path d="M168.9 201.6l1.2-.1v.2h-1.1zM170.9 201.6l1.2-.1v.2h-1.1zM172.9 201.6l1.2-.1v.2h-1.1zM175 201.6l1.1-.1v.2h-1.1zM177 201.6l1.1-.1v.2h-1.1zM179 201.6l1.1-.1 .1 .2h-1.2zM181 201.6l1.1-.1 .1 .2h-1.2zM183 201.6l1.1-.1 .1 .2h-1.2zM185 201.6l1.1-.1 .1 .2h-1.2zM187 201.6l1.2-.1v.2h-1.1zM189 201.6l1.2-.1v.2h-1.1zM191.1 201.6l1.1-.1v.2h-1.1z"/>
<path d="M193 201.6l1.2-.1v.2h-1.1zM195.1 201.6l1.1-.1 .1 .2h-1.2zM197.1 201.6l1.1-.1v.2h-1.1zM199.1 201.6l1.1-.1 .1 .2h-1.2zM201.1 201.6l1.1-.1 .1 .2h-1.2zM203.1 201.6l1.2-.1v.2h-1.1zM205.1 201.6l1.1-.1 .1 .2h-1.2zM207.1 201.6l1.2-.1v.2h-1.1zM209.1 201.6l1.2-.1v.2h-1.1zM211.2 201.6l1.1-.1v.2h-1.1zM213.1 201.6l1.2-.1v.2h-1.1zM215.2 201.6l1.1-.1 .1 .2h-1.2z"/>
<path d="M217.2 201.6l1.1-.1 .1 .2h-1.2zM219.2 201.6l1.1-.1 .1 .2h-1.2zM221.2 201.6l1.1-.1 .1 .2h-1.2zM223.2 201.6l1.2-.1v.2h-1.1zM225.2 201.6l1.2-.1v.2h-1.1zM227.2 201.6l1.2-.1v.2h-1.1zM229.2 201.6l1.2-.1v.2h-1.1zM231.3 201.6l1.1-.1 .1 .2h-1.2zM233.3 201.6l1.1-.1v.2h-1.1zM235.3 201.6l1.1-.1 .1 .2h-1.2zM237.3 201.6l1.1-.1 .1 .2h-1.2zM239.3 201.6l1.2-.1v.2h-1.1z"/>
<path d="M241.3 201.6l1.1-.1 .1 .2h-1.2zM243.3 201.6l1.2-.1v.2h-1.1zM245.3 201.6l1.2-.1v.2h-1.1zM247.4 201.6l1.1-.1v.2h-1.1zM249.3 201.6l1.2-.1v.2h-1.1zM251.4 201.6l1.1-.1 .1 .2h-1.2zM253.4 201.6l1.1-.1 .1 .2h-1.2zM255.4 201.6l1.1-.1 .1 .2h-1.2zM257.4 201.6l1.1-.1 .1 .2h-1.2zM259.4 201.6l1.2-.1v.2h-1.1zM261.4 201.6l1.2-.1v.2h-1.1zM263.4 201.6l1.2-.1v.2h-1.1z"/>
<path d="M265.4 201.6l1.2-.1v.2h-1.1zM267.5 201.6l1.1-.1v.2h-1.1zM269.5 201.6l1.1-.1v.2h-1.1zM271.5 201.6l1.1-.1 .1 .2h-1.2zM273.5 201.6l1.1-.1 .1 .2h-1.2zM275.5 201.6l1.1-.1 .1 .2h-1.2zM277.5 201.6l1.1-.1 .1 .2h-1.2zM279.5 201.6l1.2-.1v.2h-1.1zM281.5 201.6l1.2-.1v.2h-1.1zM283.5 201.6l1.2-.1v.2h-1.1zM285.5 201.6l1.2-.1v.2h-1.1zM287.6 201.6l1.1-.1 .1 .2h-1.2z"/>
<path d="M289.6 201.6l1.1-.1v.2h-1.1zM291.6 201.6l1.1-.1 .1 .2h-1.2zM293.6 201.6l1.1-.1 .1 .2h-1.2zM294.6 200.5l.2 .1-.1 1.1h-.1zM294.6 201.5l1.1 1v.1l-1.1-.9zM297.1 203.9l-.7-.7h-.2l.9 .9"/>
</g>
<text font-size="3.6" x="0" y="208.9">29/09/2021 22:40 C:\Users\Johan\OneDrive\Documenten\EAGLE\projects\Hoverboard JC2015.7.31\Hoverboard JC2015.7.31.sch (Sheet: 1/1)</text>
<g font-size="2.5" fill="#808080">
<text x="41.4" y="18.2">+UB</text>
<text x="71.2" y="24.9">L-KLS1-2.50L-02-S</text>
<text x="73.7" y="30">J2</text>
<text x="36.7" y="34.8" transform="rotate(-90 36.7 34.8)">R24</text>
<text x="41.5" y="34.3" transform="rotate(-90 41.5 34.3)">2k2</text>
<text x="46.9" y="37.8" transform="rotate(-90 46.9 37.8)">R2</text>
<text x="51.6" y="37.8" transform="rotate(-90 51.6 37.8)">51k</text>
<text x="58.5" y="41.7">Q1</text>
<text x="90.9" y="37.6">R11</text>
<text x="58.5" y="44.2">1013</text>
<text x="91.3" y="42.4">33k</text>
<text x="65.6" y="52.5" transform="rotate(-90 65.6 52.5)">D1</text>
<text x="68.4" y="52.7" transform="rotate(-90 68.4 52.7)">M7</text>
<text x="105.2" y="50.5" transform="rotate(-90 105.2 50.5)">R18</text>
<text x="110.1" y="50.5" transform="rotate(-90 110.1 50.5)">2k5</text>
<text x="48.3" y="54.4">Q4</text>
<text x="104.9" y="57.5">GND</text>
<text x="120.7" y="57.9">R13</text>
<text x="130.9" y="57.9">R12</text>
<text x="36.7" y="62.8" transform="rotate(-90 36.7 62.8)">R25</text>
<text x="41.5" y="62.2" transform="rotate(-90 41.5 62.2)">10k</text>
<text x="120.7" y="62.7">18k</text>
<text x="130.9" y="62.7">10k</text>
<text x="112.6" y="71.5" transform="rotate(-90 112.6 71.5)">R4</text>
<text x="122.7" y="71.5" transform="rotate(-90 122.7 71.5)">R3</text>
<text x="160.1" y="66.3">+3V3</text>
<text x="17.1" y="73.2">R27</text>
<text x="19" y="78">1k</text>
<text x="38.2" y="74.7">Q5</text>
<text x="98.9" y="76.5">+15V</text>
<text x="112.9" y="76.6" transform="rotate(-90 112.9 76.6)">1R</text>
<text x="123" y="76.6" transform="rotate(-90 123 76.6)">1R</text>
<text x="140.8" y="73.4" transform="rotate(-90 140.8 73.4)">R19</text>
<text x="145.6" y="73.4" transform="rotate(-90 145.6 73.4)">2k2</text>
<text x="145.5" y="82.9">GND</text>
<text x="160.7" y="82.9">GND</text>
<text x="26.5" y="85.6" transform="rotate(-90 26.5 85.6)">R28</text>
<text x="31.3" y="85" transform="rotate(-90 31.3 85)">10k</text>
<text x="36.7" y="85.6" transform="rotate(-90 36.7 85.6)">R26</text>
<text x="41.5" y="87" transform="rotate(-90 41.5 87)">180R</text>
<text x="147.2" y="89.1">+15V</text>
<text x="26.1" y="95.6">GND</text>
<text x="36.3" y="95.6">GND</text>
<text x="66.5" y="95.7">200R</text>
<text x="66.7" y="90.9">R5</text>
<text x="105.2" y="94.4" transform="rotate(-90 105.2 94.4)">R9</text>
<text x="110.1" y="94.6" transform="rotate(-90 110.1 94.6)">100R</text>
<text x="61" y="97">IC5</text>
<text x="85.2" y="101.1">R8</text>
<text x="90.3" y="100.8">100R</text>
<text x="116.9" y="102.6">Q2</text>
<text x="119.5" y="105.1">MJD41C</text>
<text x="133.4" y="106.2">L1</text>
<text x="158.3" y="107.9" transform="rotate(-90 158.3 107.9)">13k</text>
<text x="61" y="112.5">EG1182</text>
<text x="85.2" y="111.3">R6</text>
<text x="90.3" y="111">39k</text>
<text x="133.4" y="111.3">R10</text>
<text x="153.5" y="108.5" transform="rotate(-90 153.5 108.5)">R21</text>
<text x="161.4" y="113.5">10k</text>
<text x="161.4" y="108.7">R50</text>
<text x="46.4" y="118.5">GND</text>
<text x="54.1" y="118.5">GND</text>
<text x="79.8" y="119.1" transform="rotate(-90 79.8 119.1)">R7</text>
<text x="84.7" y="119.1" transform="rotate(-90 84.7 119.1)">4k7</text>
<text x="116.4" y="115.3" transform="rotate(-90 116.4 115.3)">D2</text>
<text x="119.2" y="115.3" transform="rotate(-90 119.2 115.3)">SS16</text>
<text x="133.4" y="116">10k</text>
<text x="153.5" y="118.6" transform="rotate(-90 153.5 118.6)">R20</text>
<text x="158.3" y="118.1" transform="rotate(-90 158.3 118.1)">2k0</text>
<text x="79.5" y="126.1">GND</text>
<text x="115" y="126.1">GND</text>
<text x="153.1" y="126.1">GND</text>
<text x="33.7" y="145.1">+UB</text>
<text x="43.3" y="154.4">L-KLS1-2.50L-03-S</text>
<text x="20.4" y="161" transform="rotate(-90 20.4 161)">+15V</text>
<text x="177.9" y="161" transform="rotate(-90 177.9 161)">+15V</text>
<text x="231.2" y="158.5" transform="rotate(-90 231.2 158.5)">+5V</text>
<text x="266.7" y="161" transform="rotate(-90 266.7 161)">+3V3</text>
<text x="43.3" y="167.3">J1</text>
<text x="213.4" y="168">7805DT</text>
<text x="213.4" y="165.4">IC1</text>
<text x="241.3" y="168">LD1117S33</text>
<text x="241.3" y="165.4">IC2</text>
<text x="21" y="171.8">GND</text>
<text x="191.2" y="169.6">0R</text>
<text x="202.4" y="169.6">22R</text>
<text x="33.1" y="178.4">-UB</text>
<text x="189.8" y="174.5">R17</text>
<text x="202.4" y="174.5">R65</text>
<text x="232.2" y="180" transform="rotate(-90 232.2 180)">R58</text>
<text x="236.3" y="183.4">D5</text>
<text x="237" y="180" transform="rotate(-90 237 180)">2k0</text>
<text x="236.3" y="186.2">led</text>
<text x="219.1" y="194.7">GND</text>
<text x="231.8" y="194.7">GND</text>
<text x="247.1" y="194.7">GND</text>
</g>
<g font-size="2.5" fill="#c90d0c">
<text x="151.5" y="66.7">C17</text>
<text x="157.9" y="76.8">C7</text>
<text x="43.6" y="107.3">C3</text>
</g>
<g font-size="2.1" fill="#808080">
<text x="73.5" y="34.8">1</text>
<text x="73.5" y="32.3">2</text>
<text x="57.1" y="99.7">VIN</text>
<text x="63.4" y="100.8">VIN</text>
<text x="70.6" y="100.8">IPK</text>
<text x="76.6" y="99.7">IPK</text>
<text x="56" y="107.3">GND</text>
<text x="56.2" y="102.2">VCC</text>
<text x="57.8" y="104.8">CT</text>
<text x="63.4" y="103.3">VCC</text>
<text x="63.4" y="105.9">CT</text>
<text x="69.5" y="103.3">OUT</text>
<text x="71.2" y="105.9">FB</text>
<text x="76.6" y="107.3">ADJ</text>
<text x="76.6" y="104.8">FB</text>
<text x="76.6" y="102.2">OUT</text>
<text x="63.4" y="108.4">GND</text>
<text x="70" y="108.4">ADJ</text>
<text x="45.6" y="161.8">2</text>
<text x="45.6" y="159.2">3</text>
<text x="45.6" y="164.3">1</text>
<text x="211.9" y="170.8">1</text>
<text x="215.8" y="171.9">VI</text>
<text x="223.3" y="171.9">VO</text>
<text x="229" y="170.8">2</text>
<text x="239.8" y="170.8">3</text>
<text x="243.7" y="171.9">VI</text>
<text x="251.2" y="171.9">VO</text>
<text x="257" y="170.8">4</text>
<text x="219" y="175.5">GND</text>
<text x="220.7" y="177.8" transform="rotate(-90 220.7 177.8)">3</text>
<text x="246.9" y="175.2">ADJ</text>
<text x="248.6" y="177.8" transform="rotate(-90 248.6 177.8)">1</text>
</g>
<g font-size="1.8" fill="#808080">
<text x="113.1" y="39.8">PA3</text>
<text x="161.4" y="60.1">PA5</text>
<text x="8.3" y="75.3">PA4</text>
<text x="174.1" y="110.8">PA6</text>
</g>
</svg>
